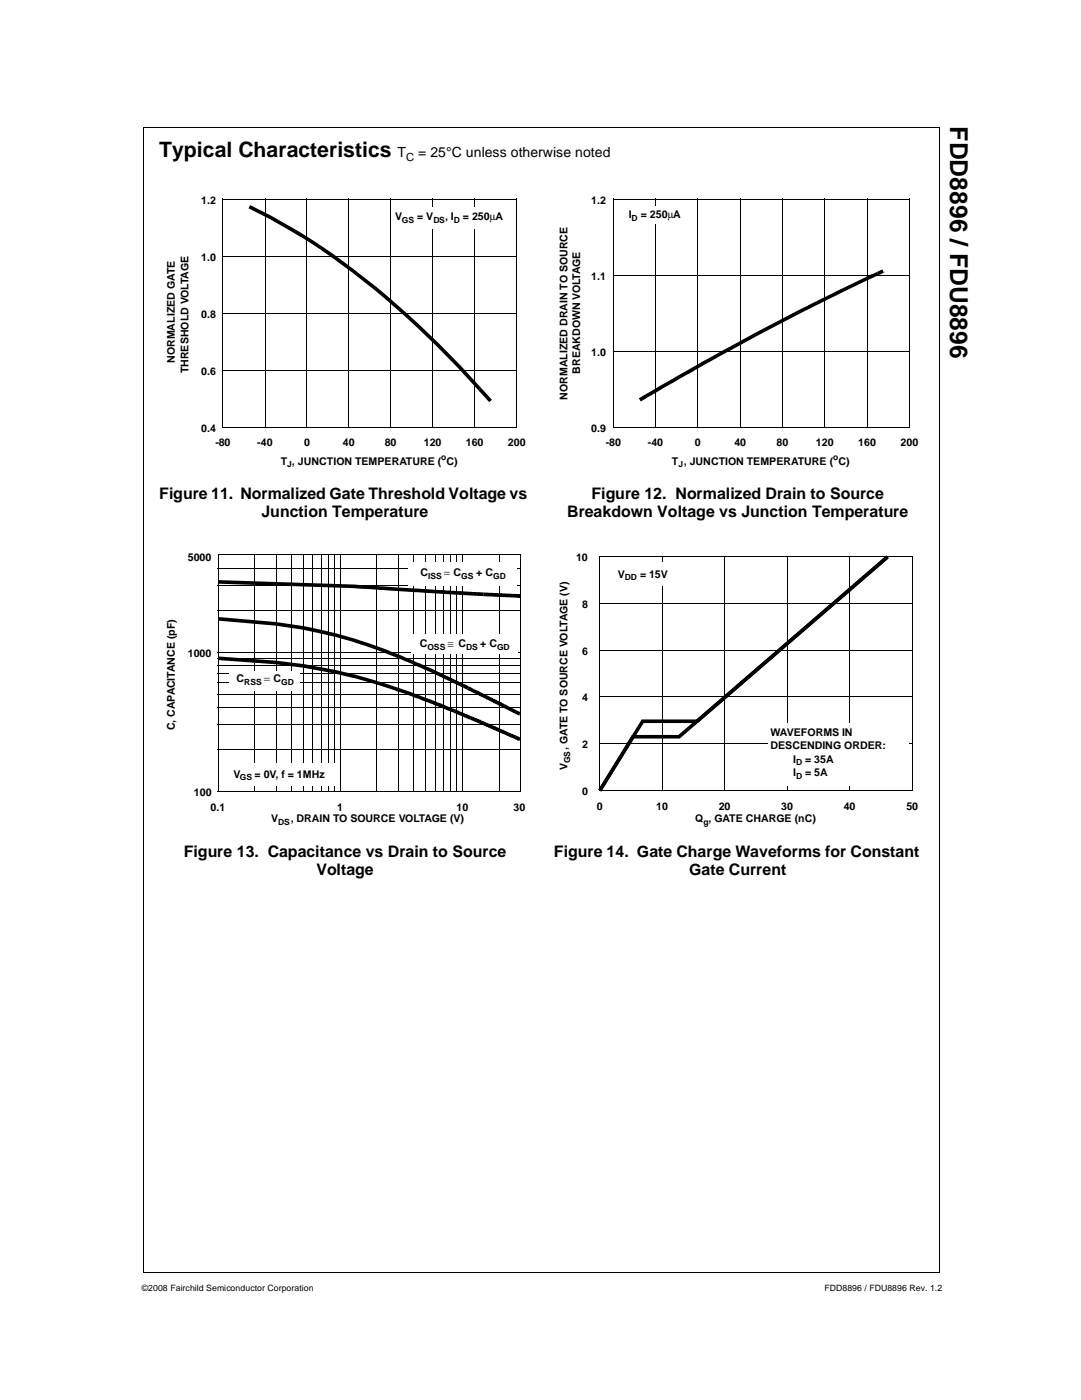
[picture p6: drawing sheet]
<svg xmlns="http://www.w3.org/2000/svg" width="216mm" height="279mm" viewBox="0 0 216 279" stroke-linecap="round" stroke-linejoin="round" font-family="sans-serif">
<g fill="none" stroke="#000" stroke-width=".2">
<path d="M28.6 25.4h158.8M28.6 25.3v228.7M44.5 39.7h58.6M44.5 39.7v45.6M52.8 39.7v45.6M61.2 39.7v45.6M69.6 39.7v45.6M77.9 39.7v45.6M86.3 39.7v45.6M94.7 39.7v45.6M103 39.7v45.7M187.3 25.4v228.7"/>
<path d="M44.5 51.1h58.5M44.5 73.9h58.5M44.5 62.6h58.5M44.4 85.3h58.6M28.5 254h158.8"/>
</g>
<g fill="#000">
<path d="M44.4 39.7l.1 .1zM44.4 39.7h.1zM52.8 39.7h.1zM61.1 39.7h.2zM69.5 39.7h.1zM77.9 39.7h.1zM86.2 39.7h.2zM94.6 39.7h.1zM102.9 39.7h.2zM103 39.7l.1 .1zM44.4 51l.1 .2zM49.9 40.9l4.2 2.1 6.3 3.7a122.1 122.1 0 0 1 10.4 7.2l-1.2-.9a181.2 181.2 0 0 1 26.4 24.5l-.6 .4-4.1-4.5 .5-.5-.5 .5-4.2-4.3 .5-.5-.5 .5-4.2-4 .5-.5-.5 .5-2-1.9 .4-.5-.4 .5-4.2-3.6 .4-.6-.4 .6-2.1-1.8 .5-.5-.5 .5-4.2-3.3 .4-.5-.4 .5-4.2-3.1 .4-.6-.4 .6-2.1-1.4 .5-.6-.4 .6-2.1-1.4 .4-.6-.4 .6-2.1-1.3 .4-.6-.4 .6-2.1-1.2 .4-.7-.4 .7-4.2-2.4 .4-.7-.4 .7-4.2-2.1z"/>
<path d="M103 51l.1 .2zM44.4 73.9l.1 .1zM44.4 62.5l.1 .1zM95.4 77.9l.6-.4 2.1 2.3-.6 .5zM103 73.9l.1 .1zM103 62.5l.1 .1zM44.4 85.3l.1 .1zM52.8 85.3l.1 .1zM61.1 85.3l.2 .1zM69.5 85.3l.1 .1zM77.9 85.3l.1 .1zM86.2 85.3l.2 .1z"/>
<path d="M94.6 85.3l.1 .1zM102.9 85.3l.2 .1zM103 85.3l.1 .1z"/>
</g>
<path d="M78.1 41.4h23.7v4.2h-23.7z" fill="#fff"/>
<path d="M122.3 39.7h59.1M122.3 39.7v45.6M130.7 39.7v45.6M139.2 39.7v45.6M147.6 39.7v45.6M156 39.7v45.6M164.5 39.7v45.6M172.9 39.7v45.6M181.3 39.7v45.7M122.3 54.9h59M122.3 70.1h59M122.2 85.3h59.1" fill="none" stroke="#000" stroke-width=".2"/>
<g fill="#000">
<path d="M122.2 39.7l.1 .1zM122.2 39.7h.2zM130.6 39.7h.2zM139.1 39.7h.1zM147.5 39.7h.2zM156 39.7h.1zM164.4 39.7h.2zM172.8 39.7h.2zM181.2 39.7h.2zM181.3 39.7l.1 .1zM122.2 54.9l.1 .1zM174.9 54.3l1-.5 .3 .6-1 .5z"/>
<path d="M181.3 54.9l.1 .1zM122.2 70.1l.1 .1zM127.4 79.5l2.1-1.2 .4 .6-.4-.6 2.1-1.3 2.1-1.2 .4 .6-.4-.6 1.1-.6 2.1-1.2 .4 .6-.4-.6 2.1-1.2 .4 .6-.4-.6 1-.6 1.1-.6 .3 .7-.3-.7 4.2-2.3 .4 .6-.4-.6 4.2-2.3 .4 .6-.4-.6 10.6-5.5-.5 .2 1.6-.7 .3 .6-.4-.6 2.2-1.1 .3 .6-.4-.6 3.3-1.6 .3 .7-.4-.7 7.4-3.6-1 .5 1-.5 .3 .7-.3-.6 1.1-.5 .3 .6 1.3-.6-3.4 1.6-.3-.7 .3 .7-5.3 2.5-.3-.6 .3 .6-3.2 1.6-.3-.7 .3 .7-2.1 1-.3-.6 .3 .6-2.1 1.1-.3-.6 .3 .6-9.5 5-.3-.7 .3 .7-6.3 3.4-.3-.7 .3 .7-3.2 1.8-1 .5-.4-.6 .4 .6-2.1 1.2-.4-.6 .4 .6-3.2 1.8-.3-.6 .4 .6-3.2 1.8-.4-.6 .4 .6-3.2 1.9-.4-.6 .4 .6-1 .6zM181.3 70.1l.1 .1zM122.2 85.3l.1 .1zM122.2 85.3l.2 .1zM130.6 85.3l.2 .1zM139.1 85.3l.1 .1zM147.5 85.3l.2 .1zM156 85.3l.1 .1zM164.4 85.3l.2 .1zM172.8 85.3l.2 .1z"/>
<path d="M181.2 85.3l.2 .1zM181.3 85.3l.1 .1z"/>
</g>
<path d="M124.2 41.1h12.8v3.6h-12.8z" fill="#fff"/>
<g fill="none" stroke="#000" stroke-width=".2">
<path d="M43.5 110.7h60.4M43.5 116.9h60.3M43.5 113.4h60.3M43.5 110.7v47.2M50.8 110.7v47.2M55.1 110.7v47.2M58.1 110.7v47.2M60.5 110.7v47.2M62.4 110.7v47.2M64.1 110.7v47.2M65.5 110.7v47.2M66.7 110.7v47.2"/>
<path d="M67.8 110.7v47.2M75.1 110.7v47.2M79.5 110.7v47.2M82.5 110.7v47.2M84.8 110.7v47.2M86.8 110.7v47.2M88.4 110.7v47.2M89.8 110.7v47.2M91.1 110.7v47.2M92.2 110.7v47.2M99.5 110.7v47.2M103.8 110.7v47.3"/>
<path d="M43.5 130.2h60.3M43.5 138.5h60.3M43.5 136.3h60.3M43.5 134.5h60.3M43.5 132.8h60.3M43.5 131.4h60.3M43.5 121.8h60.3M43.4 157.9h60.4M43.5 149.6h60.3M43.5 144.7h60.3M43.5 141.2h60.3"/>
</g>
<g fill="#000">
<path d="M43.4 116.8l.1 .2zM43.4 113.4l.1 .1zM43.4 110.7h.2zM43.5 115.8l27.2 .9 1.4 .1v.7v-.7h1.4l2.2 .2v.7v-.7l1.9 .1-.1 .7 .1-.7 5.2 .4v.7v-.7h1.5l-.1 .8v-.8l1.3 .1v.8v-.8l.8 .1-.1 .7v-.7h.8v.7v-.7l.7 .1-.1 .7v-.7h.7v.7v-.7h.3h.3v.8v-.8l.9 .1-.1 .7v-.7h.9l-.1 .8v-.8l.5 .1-.1 .7v-.7h1.1l-.1 .7v-.7l.7 .1-.1 .7v-.7h.7h.2l-.1 .7v-.7h.6h.2l-.1 .8v-.8h.6l.3 .1v.7v-.7h.9v.7v-.7l.6 .1v.7l-.3-.1v-.7v.7h-.6l.1-.7-.1 .7h-1l.1-.8-.1 .8-.7-.1 .1-.7v.7l-.9-.1 .2-.6-.1 .7-.8-.1 .1-.7-.1 .7h-.7l.1-.7v.7h-1l.1-.8-.1 .8-.5-.1 .1-.7-.1 .7h-.8l.1-.8-.1 .8h-.6l-.3-.1 .1-.7v.7h-.7l.1-.7-.1 .7-.6-.1v-.7v.7h-.7l.1-.7-.1 .7h-.8l.1-.8v.8l-1.3-.1 .1-.8-.1 .8-1.4-.1 .1-.7-.1 .7-5.7-.4h-.9l.1-.8-.1 .8-3.1-.3v-.7v.7h-1.4l-1.5-.1 .1-.7-.1 .7-27.1-.9zM50.7 110.7h.2zM55 110.7h.2zM58 110.7h.2zM60.4 110.7h.2zM62.3 110.7h.2zM64 110.7h.1zM65.4 110.7h.1zM66.6 110.7h.2z"/>
<path d="M67.7 110.7h.2zM75.1 110.7h.1zM79.4 110.7h.2zM82.4 110.7h.2zM84.8 110.7h.1zM86.7 110.7h.2zM88.3 110.7h.2zM89.8 110.7h.1zM91 110.7h.2zM92.1 110.7h.2zM96.4 118.3h1l-.1 .7v-.7l1.1 .1-.1 .7v-.7h.7h.2l-.2 .7v-.7h1.1l-.1 .8v-.8l1.1 .1v.7v-.7h1l-.1 .7v-.7h.8l.2 .1v.7v-.7h.5v.7l-.8-.1 .1-.7-.1 .7h-1l.1-.7-.1 .7h-1l.1-.8v.8h-.8l-.2-.1 .2-.7-.1 .7-1.1-.1 .2-.6-.1 .7-.8-.1 .1-.7-.1 .7h-1.1l.2-.7-.1 .7h-.7zM99.4 110.7h.2z"/>
<path d="M103.5 118.6h.2v.7h-.2zM103.7 110.7h.2zM103.8 116.8l.1 .2zM103.8 113.4l.1 .1zM43.4 130.1l.1 .1zM43.4 138.4l.1 .2zM43.4 136.2l.1 .2zM43.4 134.4l.1 .2zM43.4 132.7l.1 .2zM43.4 131.3l.1 .2zM43.4 121.7l.1 .2zM43.5 123.1l11.6 1.1a80.7 80.7 0 0 1 12 2.2h-.2l5.3 1.6-.2 .6 .2-.6 4.8 1.6-.2-.1 .9 .4-.3 .7 .2-.7 1.6 .6 2 .9-.3 .6 .3-.7 2.2 1-.3 .7 .3-.7 .5 .2-.3 .7 .3-.7 1.3 .6-.3 .7 .3-.7 1.6 .7-.8-.4 1.5 .7-.3 .7 .2-.7 .4 .1h-.2l.5 .2-.3 .7 .3-.7 .3 .1h-.1l.4 .2-.3 .7 .3-.7 .3 .1-.6-.2 .9 .4-.3 .6 .3-.7 .3 .2-.6-.3 .8 .4-.3 .7 .3-.7 .3 .1-.6-.2 1.7 .8-.3-.1 .3 .1-.3 .6 .2-.7 .3 .2 .2 .1-.4 .6 .4-.6 .2 .1-.3 .7 .3-.7 .3 .1 .2 .1-.3 .7 .2-.7 .7 .3 .2 .1-.3 .6 .2-.6 .7 .3-.2-.1-.4 .6-.2-.1 .4-.6-.3 .6-.4-.1-.1-.1 .4-.6-.3 .6-.7-.2-.2-.2 .4-.6-.4 .6-.4-.1 .2 .1-.5-.3 .4-.6-.3 .6-.3-.1-.2-.1 .3-.6-.3 .6-.8-.4 .3-.6-.3 .6-.6-.2 .3 .1-.3-.1 .4-.7-.3 .7-.6-.3 .2 .1-.2-.1 .3-.6-.3 .6-.6-.3 .3-.6-.3 .6-.6-.3 .3-.6-.3 .6-1-.5 .3-.6-.3 .6-1.1-.5 .2-.6-.2 .6-1.4-.6 .4-.6-.3 .6-2.6-1.1 .3-.6-.3 .6-1.2-.5 .3-.6-.3 .6-1.3-.5 .2-.7-.2 .7-.8-.3 .3-.7-.3 .7-1.7-.7 .3-.7-.3 .7-3.2-1.1 .3-.7-.2 .7-2.9-1 .2-.6-.2 .6-3.9-1.1 .3-.6-.3 .7-2.6-.7 .1-.7-.1 .7-3.6-.7 .2-.7-.1 .7-5.5-.8 .1-.7v.7l-11.6-1z"/>
<path d="M43.5 131a122.6 122.6 0 0 1 27.2 3.6l9.2 2.8-.2 .7 .2-.7 1.9 .7 1.1 .4-.3 .7 .3-.7 .5 .2-.2 .6 .2-.6 .5 .1h-.3l.8 .3-.3 .6 .2-.6 .5 .1-.3 .7 .3-.7 1.2 .5-.4-.2 .4 .2-.2 .7 .2-.7 .7 .2h-.1l.5 .3-.3 .6 .3-.7 1 .4-.3-.1 .3 .1-.3 .7 .3-.7 .9 .4-.2 .7 .2-.7 .6 .2-.6-.3 .8 .5-.2 .6 .2-.7 .6 .3-.3 .6 .2-.7 .9 .4-.3 .6 .2-.7 .7 .4-.3 .6 .3-.7 1.3 .6-.3 .6 .2-.7 .4 .2-.3 .7 .3-.7 .4 .2-.3 .6 .3-.6h.2l-.2 .7-.5-.1h.2h-.2l.3-.7-.2 .7-.5-.2 .2 .1-.2-.1 .4-.6-.3 .6-.5-.2 .2 .1-.2-.1 .4-.6-.3 .6-1.4-.5 .4-.7-.3 .7-.2-.1 .2-.7-.2 .7-.5-.2 .3-.7-.3 .7-.8-.3 .3-.7-.2 .7-.7-.2 .4-.7-.3 .7-.3-.2 .3-.6-.3 .6-.9-.3 .3-.7-.3 .7-.6-.3 .3-.6-.3 .6-1-.4 .3-.6-.3 .6-1.1-.4 .2-.7-.2 .7-.5-.2 .3-.7-.2 .7-.5-.1-.9-.4 .3-.6-.2 .6-2.2-.7 .3-.7-.3 .7-.6-.3 .3-.6-.2 .6-2-.6 .7 .2-.7-.2 .2-.7-.2 .7-2.5-.8 .3-.7-.3 .7-2-.7 .2-.6-.2 .6-4-1.1 .2-.7-.2 .7-3.9-.9 .2-.7-.1 .7-6.2-1.1 .1-.8-.1 .8-5.5-.7 .1-.7v.7l-11.6-.9zM93.5 137l.2 .1-.4 .6 .3-.6 .2 .1-.3 .6 .3-.7 .2 .1-.2-.1 1.4 .8-.2 .6 .1-.7 .5 .2-.4 .6 .3-.6 .5 .2-.4 .7 .4-.7 .1 .1-.2 .7 .2-.7h.1h-.1l.8 .4-.3-.2 .1 .1-.3 .7 .2-.7 .7 .3-.1-.1 .1 .1-.4 .6 .3-.6 .3 .1-.3 .6 .3-.6 .6 .3-.2-.1 .2 .1-.3 .6 .2-.7 .3 .2-.4 .6 .4-.6 .2 .1-.2 .7 .2-.7 .4 .2-.3 .6 .2-.7 .4 .3-.4 .6 .2-.7 .6 .2-.4 .7 .3-.7-.2 .7 .3-.7 .2 .1-.2 .7 .2-.7 .3 .2-.3 .6 .2-.7 .5 .3-.1-.1 .1 .1-.4 .6 .4-.6 .5 .2-.2-.1 .2 .1-.4 .7 .3-.7 .3 .1-.6-.2 2.4 1.2-.5 .6-.1-.2 .5-.5-.4 .6-1.6-.8 .3-.6-.3 .6-.3-.1-.2-.1 .4-.7-.4 .7-.4-.3 .4-.6-.4 .6h-.2l.4-.7-.3 .7-.4-.3 .5-.5-.3 .6-.6-.2 .3 .2-.3-.3 .3-.6-.3 .7-.2-.1 .3-.7-.3 .7-.3-.2 .5-.5-.4 .6-.4-.2 .4-.6-.3 .6-.6-.3 .4-.6-.3 .6-.4-.1 .4-.6-.4 .6-.2-.1 .3-.6-.2 .6-.6-.3 .4-.6-.4 .6-.3-.1 .4-.6-.3 .6-.4-.2 .4-.6-.4 .7-.3-.2 .4-.6-.3 .6-.7-.3 .4-.6-.4 .6-.1-.1 .2 .2-.4-.3 .4-.6-.3 .6-1.4-.6 .3-.6-.3 .6-.4-.2 .2 .1-.4-.2zM103.8 130.1l.1 .1zM103.8 138.4l.1 .2zM103.8 136.2l.1 .2zM103.8 134.4l.1 .2zM103.8 132.7l.1 .2zM103.8 131.3l.1 .2zM103.8 121.7l.1 .2zM43.4 157.8l.1 .2zM43.4 149.5l.1 .2zM43.4 144.6l.1 .2z"/>
<path d="M43.4 141.1l.1 .2zM43.4 157.9l.2 .1zM50.7 157.9l.2 .1zM55 157.9l.2 .1zM58 157.9l.2 .1zM60.4 157.9l.2 .1zM62.3 157.9l.2 .1zM64 157.9l.1 .1zM65.4 157.9l.1 .1zM66.6 157.9l.2 .1zM67.7 157.9l.2 .1zM75.1 157.9l.1 .1z"/>
<path d="M79.4 157.9l.2 .1zM82.4 157.9l.2 .1zM84.8 157.9l.1 .1zM86.7 157.9l.2 .1zM88.3 157.9l.2 .1zM89.8 157.9l.1 .1zM91 157.9l.2 .1zM92.1 157.9l.2 .1zM93.9 142.9l.6 .3-.2 .6 .2-.6 .5 .2-.2 .6 .2-.6 .6 .2-.2-.1 .2 .1-.3 .7 .1-.7 .6 .2-.6-.3 .7 .4-.2 .6 .2-.7 .6 .3-.3 .7 .2-.7 .5 .2-.2 .6 .2-.6 .4 .2-.3 .6 .3-.7 .4 .2-.3 .7 .2-.7 .5 .2-.3 .6 .2-.6 .4 .1 .2 .2-.3 .6 .2-.7 .3 .1-.2 .7 .2-.7 .7 .3-.3-.1 .3 .1-.4 .6 .3-.6 .4 .1-.2 .7 .2-.7 .3 .2-.3 .6 .3-.6 .4 .2-.3 .6 .3-.7 .8 .4-.9-.4 1.1 .5-.2 .7 .1-.7 .6 .2-.3 .6 .2-.6 .6 .3-.2 .6 .2-.7 .1 .1-.1-.1 .2 .1-.3 .6-.6-.2 .3-.7-.2 .7-.5-.2 .3-.6-.3 .6-.7-.3 .3-.6-.3 .6-.3-.1 .3-.7-.3 .7-.4-.2 .2 .1-.2-.1 .3-.6-.2 .6-.5-.2 .2 .1-.2-.1 .4-.6-.3 .6-.8-.3 .3-.6-.3 .6 .2-.7-.2 .7-.5-.2 .2 .1-.2-.1 .2-.7-.2 .7-.4-.2 .5-.5-.3 .6-.7-.3 .3-.6-.2 .6-.5-.2 .3-.6-.2 .6-.5-.1 .3-.7-.2 .7-.5-.2 .4-.6-.3 .6-.4-.2 .4-.6-.3 .7-.3-.1 .3-.7-.3 .7-.4-.2 .2 .1-.2-.1 .4-.6-.3 .6-.3-.1 .3-.7-.3 .7-.4-.2 .4-.6-.4 .7-.1-.1 .3-.6-.2 .6-.6-.2 .3-.7-.2 .7-.6-.2 .3-.7-.3 .7-.1-.1zM99.4 157.9l.2 .1zM102.9 141.7l.4 .2-.3 .7 .3-.7 .4 .2-.4 .6 .3-.6 .3 .1-.1-.1-.5 .6 .3 .2-.4-.3 .4-.6-.4 .7-.7-.3zM102.9 146.8l.4 .2-.3 .6 .3-.6 .4 .2-.4 .6-.1-.1 .5-.5-.5 .5 .3-.6-.3 .6-.7-.3z"/>
<path d="M103.6 147.1l.2 .1-.2 .7-.3-.1zM103.7 157.9l.2 .1zM103.8 142.1l.1 .1-.4 .6-.1-.1zM103.8 157.8l.1 .2zM103.8 149.5l.1 .2zM103.8 144.6l.1 .2zM103.8 141.1l.1 .2z"/>
</g>
<g fill="#fff">
<path d="M44.6 152.4h22.4v4.4h-22.4z"/>
<path d="M81.5 112.2h21.6v4.7h-21.6z"/>
<path d="M82 126.7h21.3v3.8h-21.3z"/>
<path d="M45.8 133.9h14v3.8h-14z"/>
</g>
<path d="M119.6 111.1h62.4M119.6 111v46.8M132 111.1v46.7M144.5 111.1v46.7M157 111.1v46.7M169.5 111.1v46.7M181.9 111.1v46.7M119.6 139.1h62.3M119.6 129.8h62.3M119.6 120.5h62.3M119.5 157.8h62.4M119.6 148.4h62.3" fill="none" stroke="#000" stroke-width=".2"/>
<g fill="#000">
<path d="M119.5 111l.1 .2zM119.5 111l.2 .1zM132 111l.1 .1zM144.4 111l.2 .1zM156.9 111l.2 .1zM169.4 111l.1 .1zM181.8 111l.2 .1zM181.9 111l.1 .2zM119.5 139l.1 .2zM119.5 129.7l.1 .2zM119.5 120.4l.1 .2zM181.9 139l.1 .2z"/>
<path d="M181.9 129.7l.1 .2zM181.9 120.4l.1 .2zM127.9 143.6h.2l.3 .5-8.5 13.9-.6-.4zM126 146.7h.2l.3 .5-6.6 10.8-.6-.4zM119.5 157.7l.1 .1zM119.5 148.3l.1 .2zM119.5 157.8h.2zM126.2 146.7h9.2l.2 .6-9.4 .1zM128.1 143.6h10.9l.2 .6-11.1 .1zM132 157.8h.1zM135.2 146.8l41.5-35.9 .5 .5-41.6 35.9zM138.8 143.7l37.9-32.8 .5 .5-38 32.8z"/>
<path d="M144.4 157.8h.2zM156.9 157.8h.2zM169.4 157.8h.1zM181.8 157.8h.2zM181.9 157.7l.1 .1zM181.9 148.3l.1 .2z"/>
</g>
<g fill="#fff">
<path d="M120.7 112.3h14.1v4.6h-14.1z"/>
<path d="M120.7 112.3h14.1v.1h-14.1z"/>
<path d="M134.7 112.3h.1v4.7h-.1z"/>
<path d="M120.6 116.8h14.2v.2h-14.2z"/>
<path d="M120.6 112.3h.1v4.6h-.1z"/>
<path d="M153.3 144.5h27.8v12.1h-27.8z"/>
<path d="M153.3 144.3h27.9v.3h-27.9z"/>
<path d="M180.9 144.5h.3v12.2h-.3z"/>
<path d="M153.2 156.4h27.9v.3h-27.9z"/>
<path d="M153.2 144.3h.3v12.3h-.3z"/>
</g>
<text font-size="4.9" x="189.5" y="25.2" transform="rotate(90 189.5 25.2)">FDD8896 / FDU8896</text>
<text font-size="4.2" x="31.8" y="31.4">Typical Characteristics</text>
<g font-size="3.2">
<text x="31.8" y="99.6">Figure 11. Normalized Gate Threshold Voltage vs</text>
<text x="117.9" y="99.6">Figure 12. Normalized Drain to Source</text>
<text x="52.2" y="103.2">Junction Temperature</text>
<text x="113.1" y="103.2">Breakdown Voltage vs Junction Temperature</text>
<text x="36.6" y="171">Figure 13. Capacitance vs Drain to Source</text>
<text x="110.5" y="171">Figure 14. Gate Charge Waveforms for Constant</text>
<text x="63.1" y="174.5">Voltage</text>
<text x="137.4" y="174.5">Gate Current</text>
</g>
<g font-size="2.8">
<text x="79.3" y="31.4">T</text>
<text x="83.4" y="31.4">= 25°C unless otherwise noted</text>
</g>
<text font-size="2.2" x="81" y="32.1">C</text>
<g font-size="2.1">
<text x="40.1" y="40.6">1.2</text>
<text x="117.9" y="40.6">1.2</text>
<text x="78.8" y="44">V</text>
<text x="83.2" y="44">= V</text>
<text x="88.7" y="44">, I</text>
<text x="92.3" y="44">= 250µA</text>
<text x="125.4" y="43.6">I</text>
<text x="127.8" y="43.6">= 250µA</text>
<text x="40.1" y="52">1.0</text>
<text x="117.9" y="55.8">1.1</text>
<text x="40.1" y="63.4">0.8</text>
<text x="117.9" y="71">1.0</text>
<text x="34.9" y="72.4" transform="rotate(-90 34.9 72.4)">NORMALIZED GATE</text>
<text x="37.6" y="74.5" transform="rotate(-90 37.6 74.5)">THRESHOLD VOLTAGE</text>
<text x="40.1" y="74.8">0.6</text>
<text x="115.7" y="74.6" transform="rotate(-90 115.7 74.6)">BREAKDOWN VOLTAGE</text>
<text x="113.2" y="79.7" transform="rotate(-90 113.2 79.7)">NORMALIZED DRAIN TO SOURCE</text>
<text x="40.1" y="86.2">0.4</text>
<text x="42.9" y="89.1">-80</text>
<text x="51.3" y="89.1">-40</text>
<text x="60.6" y="89.1">0</text>
<text x="68.4" y="89.1">40</text>
<text x="76.7" y="89.1">80</text>
<text x="84.5" y="89.1">120</text>
<text x="92.9" y="89.1">160</text>
<text x="101.3" y="89.1">200</text>
<text x="117.9" y="86.2">0.9</text>
<text x="120.8" y="89.1">-80</text>
<text x="129.2" y="89.1">-40</text>
<text x="138.6" y="89.1">0</text>
<text x="146.4" y="89.1">40</text>
<text x="154.9" y="89.1">80</text>
<text x="162.7" y="89.1">120</text>
<text x="171.1" y="89.1">160</text>
<text x="179.6" y="89.1">200</text>
<text x="56" y="92.7">T , JUNCTION TEMPERATURE ( C)</text>
<text x="134" y="92.7">T , JUNCTION TEMPERATURE ( C)</text>
<text x="37.4" y="112">5000</text>
<text x="114.9" y="112">10</text>
<text x="83.8" y="115.1">C</text>
<text x="88.6" y="115.1">=</text>
<text x="90.4" y="115.1">C</text>
<text x="95" y="115.1">+ C</text>
<text x="123.2" y="115.3">V</text>
<text x="127.6" y="115.3">= 15V</text>
<text x="116.1" y="121.4">8</text>
<text x="37.5" y="131.1">1000</text>
<text x="83.7" y="129.1">C</text>
<text x="89.3" y="129.1">≅</text>
<text x="91.4" y="129.1">C</text>
<text x="95.8" y="129.1">+ C</text>
<text x="116.1" y="130.7">6</text>
<text x="47.2" y="136.2">C</text>
<text x="52.7" y="136.2">= C</text>
<text x="116.1" y="140">4</text>
<text x="34.9" y="145.8" transform="rotate(-90 34.9 145.8)">C, CAPACITANCE (pF)</text>
<text x="113.2" y="149.7" transform="rotate(-90 113.2 149.7)">, GATE TO SOURCE VOLTAGE (V)</text>
<text x="116.1" y="149.3">2</text>
<text x="153.6" y="146.9">WAVEFORMS IN</text>
<text x="153.6" y="149.6">DESCENDING ORDER:</text>
<text x="46.5" y="155.2">V</text>
<text x="50.8" y="155.2">= 0V, f = 1MHz</text>
<text x="113.2" y="153.7" transform="rotate(-90 113.2 153.7)">V</text>
<text x="158.2" y="152.2">I</text>
<text x="158.2" y="154.8">I</text>
<text x="160.5" y="152.2">= 35A</text>
<text x="160.5" y="154.8">= 5A</text>
<text x="38.7" y="158.9">100</text>
<text x="42" y="161.8">0.1</text>
<text x="67.2" y="161.8">1</text>
<text x="91" y="161.8">10</text>
<text x="102.4" y="161.8">30</text>
<text x="116.1" y="158.7">0</text>
<text x="119" y="161.6">0</text>
<text x="130.9" y="161.6">10</text>
<text x="143.3" y="161.6">20</text>
<text x="155.8" y="161.6">30</text>
<text x="168.3" y="161.6">40</text>
<text x="180.7" y="161.6">50</text>
<text x="54.1" y="164.1">V</text>
<text x="58" y="164.1">, DRAIN TO SOURCE VOLTAGE (V)</text>
<text x="138.6" y="164.1">Q , GATE CHARGE (nC)</text>
</g>
<g font-size="1.7">
<text x="80.1" y="44.5">GS</text>
<text x="86.4" y="44.5">DS</text>
<text x="90.5" y="44.5">D</text>
<text x="125.9" y="44.1">D</text>
<text x="57.3" y="93.3">J</text>
<text x="88" y="91.9">o</text>
<text x="135.3" y="93.3">J</text>
<text x="166.2" y="91.9">o</text>
<text x="85.4" y="115.6">ISS</text>
<text x="92" y="115.6">GS</text>
<text x="98.3" y="115.6">GD</text>
<text x="124.6" y="115.8">DD</text>
<text x="85.2" y="129.7">OSS</text>
<text x="92.9" y="129.7">DS</text>
<text x="99.1" y="129.7">GD</text>
<text x="48.7" y="136.7">RSS</text>
<text x="56.1" y="136.7">GD</text>
<text x="47.8" y="155.7">GS</text>
<text x="113.7" y="152.3" transform="rotate(-90 113.7 152.3)">GS</text>
<text x="158.8" y="152.7">D</text>
<text x="158.8" y="155.4">D</text>
<text x="55.5" y="164.6">DS</text>
<text x="140.3" y="164.6">g</text>
<text x="28.2" y="257.6">©2008 Fairchild Semiconductor Corporation</text>
<text x="164.4" y="257.6">FDD8896 / FDU8896 Rev. 1.2</text>
</g>
</svg>
